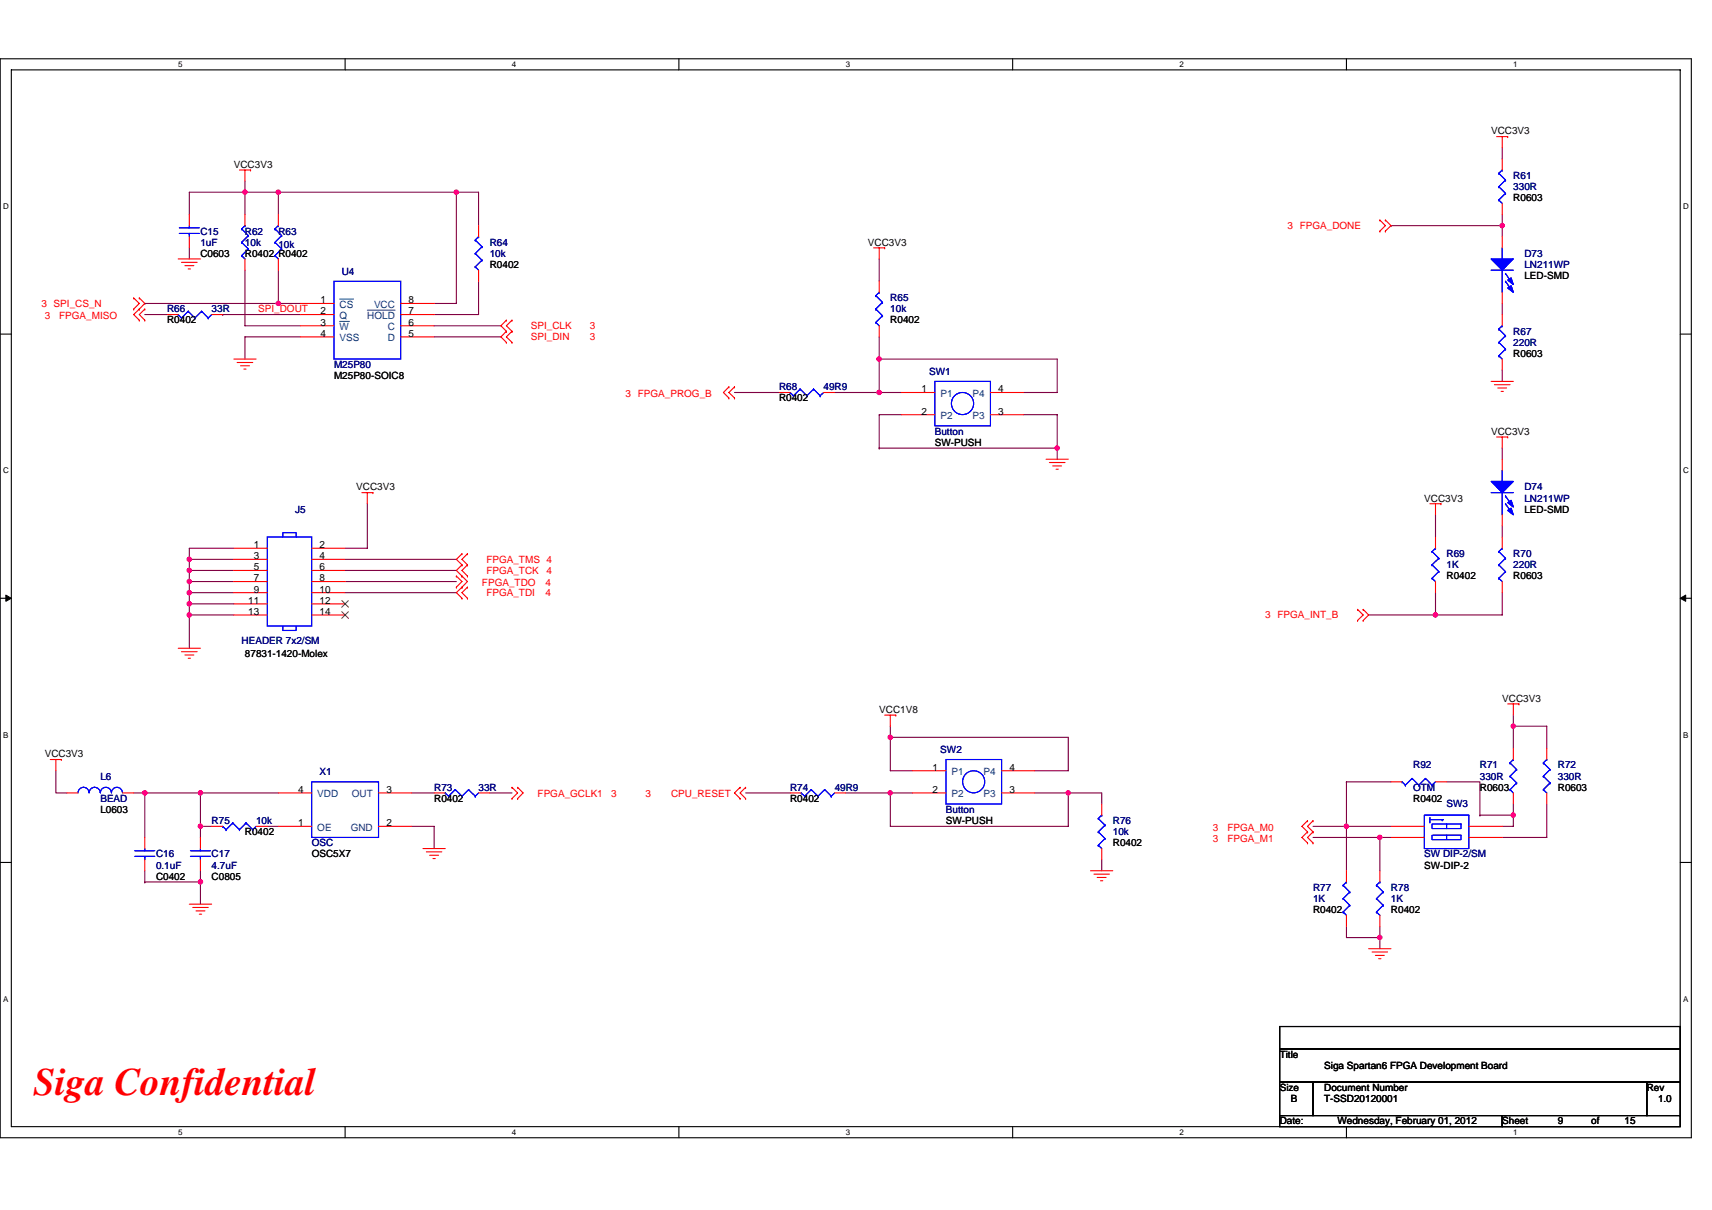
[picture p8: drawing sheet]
<svg xmlns="http://www.w3.org/2000/svg" width="297mm" height="210mm" viewBox="0 0 297 210" stroke-linecap="round" stroke-linejoin="round" font-family="sans-serif">
<path d="M0 10.2h293.5v187.2h-293.5zM2 12.1h289.5v183.4h-289.5z" fill="none" stroke="#000" stroke-width=".19"/>
<g fill="#fff">
<path d="M30.9 10.4h.8v1.6h-.8z"/>
<path d="M30.9 195.7h.8v1.6h-.8z"/>
</g>
<path d="M59.9 10.2v1.9M59.9 195.5v1.9" fill="none" stroke="#000" stroke-width=".19"/>
<g fill="#fff">
<path d="M88.8 10.4h.8v1.6h-.8z"/>
<path d="M88.8 195.7h.8v1.6h-.8z"/>
</g>
<path d="M117.8 10.2v1.9M117.8 195.5v1.9" fill="none" stroke="#000" stroke-width=".19"/>
<g fill="#fff">
<path d="M146.7 10.4h.8v1.6h-.8z"/>
<path d="M146.7 195.7h.8v1.6h-.8z"/>
</g>
<path d="M175.7 10.2v1.9M175.7 195.5v1.9" fill="none" stroke="#000" stroke-width=".19"/>
<g fill="#fff">
<path d="M204.7 10.4h.7v1.6h-.7z"/>
<path d="M204.7 195.7h.7v1.6h-.7z"/>
</g>
<path d="M233.6 10.2v1.9M233.6 195.5v1.9" fill="none" stroke="#000" stroke-width=".19"/>
<g fill="#fff">
<path d="M262.6 10.4h.7v1.6h-.7z"/>
<path d="M262.6 195.7h.7v1.6h-.7z"/>
<path d="M.5 35.1h1v1.5h-1z"/>
<path d="M292 35.1h1v1.5h-1z"/>
<path d="M.5 80.9h1v1.5h-1z"/>
<path d="M292 80.9h1v1.5h-1z"/>
</g>
<path d="M0 58h2M291.5 58h2" fill="none" stroke="#000" stroke-width=".19"/>
<g fill="#fff">
<path d="M.5 126.7h.9v1.6h-.9z"/>
<path d="M292 126.7h.9v1.6h-.9z"/>
</g>
<path d="M0 103.8h2M291.5 103.8h2" fill="none" stroke="#000" stroke-width=".19"/>
<path d="M1 103.3l1 .5-1 .6zM291.5 103.8l1-.5v1.1z" fill="#000" stroke="#000" stroke-width=".17"/>
<g fill="#fff">
<path d="M.5 172.6h.9v1.5h-.9z"/>
<path d="M292 172.6h.9v1.5h-.9z"/>
</g>
<path d="M0 149.7h2M291.5 149.7h2M222 178.1h69.5v3.9h-69.5zM222 182h69.5v5.8h-69.5zM222 187.8h5.8v5.8h-5.8zM222 193.6h38.6v1.9h-38.6zM227.8 187.8h57.9v5.8h-57.9zM260.6 193.6h30.9v1.9h-30.9zM285.7 187.8h5.8v5.8h-5.8z" fill="none" stroke="#000" stroke-width=".19"/>
<g fill="none" stroke="#800040" stroke-width=".19">
<path d="M42.5 33.4h.1M42.5 33.4h5.8M42.5 33.4h-9.7v3.8M42.5 31.4v2M42.5 33.4v3.8M48.3 33.4v3.8M48.3 33.4h.1M48.3 33.4h30.9M79.2 33.4h3.8v5.8M79.2 33.4v19.3h-3.9M241.3 39.2h.1M241.3 39.2h19.3"/>
<path d="M260.6 37.2v2M260.6 25.6v2M260.6 39.2v1.9M25.1 54.6h3.9M25.1 52.7h.1M25.1 52.7h23.2M32.8 43v1.9M38.6 54.6h.1M38.6 54.6h13.6M42.5 46.9v9.6h9.7M48.3 46.9v5.8M48.3 52.7h3.9"/>
<path d="M52.2 58.5h-9.7v3.8M75.3 56.5h11.6M75.3 58.5h11.6M83 48.8v5.8h-7.7M152.5 58.5v3.8M152.5 44.9v3.9M260.6 52.7v1.9M127.4 68.1h7.8M144.8 68.1h7.7M152.5 62.3h.1M152.5 68.1h3.9M152.5 77.8h.1"/>
<path d="M152.5 62.3h30.9v5.8h-5.8M152.5 62.3v5.8M152.5 77.8h30.9M156.4 72h-3.9v5.8M177.6 72h5.8v5.8M183.4 77.8v1.9M260.6 77.8v1.9M260.6 64.2v2M32.8 97.1v1.9M32.8 99h7.8M32.8 99h.1M32.8 97.1h.1"/>
<path d="M32.8 99v13.5M32.8 97.1h7.8M40.6 95.1h-7.8v2M59.9 99h19.3M59.9 97.1h19.3M63.7 87.4v7.7h-3.8M249.1 89.3v3.9M260.6 91.3v1.9M32.8 106.7h7.8M32.8 106.7h.1M32.8 104.8h7.8M32.8 102.8h7.8"/>
<path d="M32.8 102.8h.1M32.8 100.9h7.8M32.8 100.9h.1M32.8 104.8h.1M59.9 100.9h19.3M59.9 102.8h19.3M237.5 106.7h11.6M249.1 106.7h.1M249.1 102.8v3.9M260.6 102.8v3.9h-11.5M9.7 133.8v3.8h1.9M23.2 137.6h1.9"/>
<path d="M25.1 137.6h9.7M25.1 137.6h.1M25.1 137.6v7.7M34.8 137.6h.1M34.8 137.6v5.8h1.9M34.8 137.6h13.5M71.5 137.6h3.8M85 137.6h3.8M129.4 137.6h7.7M146.7 137.6h7.8M154.5 128v5.8h3.8M154.5 128h.1"/>
<path d="M154.5 128h30.9v5.8h-5.8M154.5 137.6h.1M154.5 137.6v5.8h30.9v-5.8M154.5 126v2M154.5 137.6h3.8M179.6 137.6h5.8M185.4 137.6h5.8v1.9M185.4 137.6h.1M233.6 135.7v7.7M233.6 135.7h.1M233.6 135.7h7.7M251 135.7h5.8v5.8"/>
<path d="M262.6 126h.1M262.6 126h5.8v3.9M262.6 124.1v1.9M262.6 139.5v2M262.6 126v3.9M268.4 139.5v5.8h-7.8M25.1 153.1h.1M25.1 151.1v2M25.1 153.1h9.7M34.8 143.4v1.9M34.8 151.1v2M34.8 153.1v3.8"/>
<path d="M46.4 143.4h1.9M71.5 143.4h3.8v3.9M191.2 149.2v1.9M227.8 145.3h11.6v5.8M227.8 143.4h5.8M233.6 143.4h.1M233.6 143.4v7.7M233.6 143.4h7.7M239.4 145.3h.1M239.4 145.3h1.9M256.8 141.5h.1M256.8 141.5h5.8"/>
<path d="M262.6 141.5v1.9h-2M233.6 160.8v1.9h5.8M239.4 162.7h.1M239.4 160.8v1.9M239.4 162.7v1.9"/>
</g>
<g fill="#f0f" stroke="#f0f" stroke-width=".19">
<circle cx="79.2" cy="33.3" r=".38"/>
<circle cx="48.3" cy="33.3" r=".38"/>
<circle cx="42.5" cy="33.3" r=".38"/>
<circle cx="48.3" cy="52.6" r=".38"/>
<circle cx="233.6" cy="143.4" r=".38"/>
<circle cx="239.4" cy="145.3" r=".38"/>
<circle cx="239.4" cy="162.7" r=".38"/>
<circle cx="262.6" cy="126" r=".38"/>
<circle cx="249" cy="106.7" r=".38"/>
<circle cx="152.5" cy="68.1" r=".38"/>
<circle cx="183.4" cy="77.8" r=".38"/>
<circle cx="152.5" cy="62.3" r=".38"/>
<circle cx="154.5" cy="127.9" r=".38"/>
<circle cx="154.5" cy="137.6" r=".38"/>
<circle cx="185.3" cy="137.6" r=".38"/>
<circle cx="260.6" cy="39.1" r=".38"/>
<circle cx="32.8" cy="106.7" r=".38"/>
<circle cx="32.8" cy="102.8" r=".38"/>
<circle cx="32.8" cy="100.9" r=".38"/>
<circle cx="32.8" cy="99" r=".38"/>
<circle cx="32.8" cy="97.1" r=".38"/>
<circle cx="32.8" cy="104.8" r=".38"/>
<circle cx="34.8" cy="137.6" r=".38"/>
<circle cx="34.8" cy="143.4" r=".38"/>
<circle cx="25.1" cy="137.6" r=".38"/>
<circle cx="34.8" cy="153" r=".38"/>
<circle cx="262.6" cy="141.5" r=".38"/>
</g>
<g fill="none" stroke="#f00" stroke-width=".19">
<path d="M32.8 37.2v2M41.5 29.5h2M42.5 29.5v1.9M42.5 37.2v2M43.5 29.5h.1M48.3 37.2v2M83 39.2v1.9M239.4 38.2h.1M239.4 38.2l1 1-1 .9M240.4 38.2h.1M240.4 38.2l.9 1-.9 .9M259.7 23.7h1.9"/>
<path d="M260.6 23.7v1.9M260.6 27.6v1.9M260.6 35.3v1.9M261.6 23.7h.1M23.2 53.6h.1M23.2 51.7h.1M23.2 51.7l1 1-1 .9M24.2 51.7h.1M24.2 53.6h.1M24.2 55.6h.1M24.2 51.7l.9 1-.9 .9M24.2 53.6l-1 1 1 1"/>
<path d="M25.1 53.6h.1M25.1 55.6h.1M25.1 53.6l-.9 1 .9 1M29 54.6h1.9M30.9 44.9h3.9M31.5 45.5h2.7M32.1 46.1h1.5M32.7 46.7h.3M32.8 41.1v1.9M36.7 54.6h1.9M42.5 44.9v2M48.3 44.9v2"/>
<path d="M52.2 52.7h5.8M52.2 54.6h5.8M52.2 56.5h5.8M52.2 58.5h5.8M69.5 52.7h5.8M69.5 54.6h5.8M69.5 56.5h5.8M69.5 58.5h5.8M83 46.9v1.9M87.9 55.6h.1M87.9 57.5h.1M87.9 59.4h.1"/>
<path d="M87.9 55.6l-1 .9 1 1M87.9 57.5l-1 1 1 .9M88.8 57.5h.1M88.8 55.6h.1M88.8 59.4h.1M88.8 55.6l-.9 .9 .9 1M88.8 57.5l-.9 1 .9 .9M151.6 43h1.9M152.5 43v1.9M152.5 48.8v1.9M152.5 56.5v2M153.5 43h.1"/>
<path d="M239.4 40.1h.1M240.4 40.1h.1M260.6 41.1v1.9M260.6 50.7v2M260.6 54.6v1.9M40.6 62.3h3.8M41.1 62.9h2.8M41.7 63.5h1.6M42.3 64.1h.4M126.5 67.1h.1M126.5 69.1h.1M126.5 67.1l-1 1 1 1"/>
<path d="M127.4 67.1h.1M127.4 69.1h.1M127.4 67.1l-.9 1 .9 1M135.2 68.1h1.9M142.9 68.1h1.9M156.4 68.1h5.8M156.4 72h5.8M171.8 68.1h5.8M171.8 72h5.8M181.5 79.7h3.9M258.7 66.2h3.9M259.3 66.8h2.7"/>
<path d="M259.7 75.8h1.9M259.9 67.3h1.5M260.5 67.9h.3M260.6 75.8v2M260.6 62.3v1.9M260.6 79.7v1.9M261.6 75.8h.1M40.6 95.1h5.8M40.6 97.1h5.8M40.6 99h5.8M54.1 95.1h5.8M54.1 97.1h5.8"/>
<path d="M54.1 99h5.8M62.8 85.5h1.9M63.7 85.5v1.9M64.7 85.5h.1M79.2 100h.1M79.2 100l1 .9-1 1M80.2 96.1h.1M80.2 98h.1M80.2 100h.1M80.2 96.1l-1 1 1 .9M80.2 98l-1 1 1.9 1.9-.9 1M81.1 98h.1"/>
<path d="M81.1 96.1h.1M81.1 100h.1M81.1 96.1l-.9 1 .9 .9M81.1 98l-.9 1 .9 1M182.1 80.3h2.7M182.6 80.9h1.6M183.2 81.4h.4M248.1 87.4h1.9M249.1 87.4v1.9M249.1 93.2v1.9M250 87.4h.1M260.6 89.3v2"/>
<path d="M260.6 93.2v1.9M30.9 112.5h3.9M31.5 113.1h2.7M32.1 113.7h1.5M32.7 114.2h.3M40.6 100.9h5.8M40.6 102.8h5.8M40.6 104.8h5.8M40.6 106.7h5.8M54.1 100.9h5.8M54.1 102.8h5.8M54.1 104.8h5.8"/>
<path d="M54.1 106.7h5.8M79.2 101.9h.1M80.2 101.9h.1M80.2 103.8h.1M80.2 101.9l-1 .9 1 1M81.1 103.8h.1M81.1 101.9h.1M81.1 101.9l-.9 .9 .9 1M235.5 107.7h.1M235.5 105.7h.1M235.5 105.7l1 1-1 1M236.5 105.7h.1"/>
<path d="M236.5 107.7h.1M236.5 105.7l1 1-1 1M249.1 100.9v1.9M260.6 100.9v1.9M8.7 131.8h1.9M9.7 131.8v2M10.6 131.8h.1M11.6 137.6h1.9M21.3 137.6h1.9M48.3 137.6h5.8M65.7 137.6h5.8M75.3 137.6h2"/>
<path d="M83 137.6h2M88.8 136.6h.1M88.8 138.6h.1M88.8 136.6l1 1-1 1M89.8 136.6h.1M89.8 138.6h.1M89.8 136.6l1 1-1 1M128.4 136.6h.1M128.4 138.6h.1M128.4 136.6l-1 1 1 1M129.4 136.6h.1M129.4 138.6h.1"/>
<path d="M129.4 136.6l-1 1 1 1M137.1 137.6h1.9M144.8 137.6h1.9M153.5 124.1h1.9M154.5 124.1v1.9M155.4 124.1h.1M158.3 137.6h5.8M158.3 133.8h5.8M173.8 137.6h5.8M173.8 133.8h5.8M191.2 139.5v2M241.3 135.7h2"/>
<path d="M249.1 135.7h1.9M261.6 122.2h1.9M262.6 122.2v1.9M262.6 129.9v1.9M262.6 137.6v1.9M263.5 122.2h.1M268.4 129.9v1.9M268.4 137.6v1.9M25.1 145.3v2M25.1 149.2v1.9M32.8 156.9h3.9M33.4 157.5h2.7"/>
<path d="M34 158.1h1.6M34.6 158.6h.4M34.8 145.3v2M34.8 149.2v1.9M36.7 143.4h1.9M44.4 143.4h2M48.3 143.4h5.8M65.7 143.4h5.8M73.4 147.3h3.9M74 147.8h2.7M74.5 148.4h1.6M75.1 149h.4"/>
<path d="M189.2 151.1h3.9M189.8 151.7h2.7M190.4 152.3h1.5M190.9 152.8h.4M191.2 147.3v1.9M226.9 142.4h.1M226.9 144.4h.1M226.9 146.3h.1M226.9 142.4l-1 1 1 1M226.9 144.4l-1 .9 1 1M227.8 142.4h.1M227.8 144.4h.1"/>
<path d="M227.8 146.3h.1M227.8 142.4l-.9 1 .9 1M227.8 144.4l-.9 .9 .9 1M233.6 151.1v2M233.6 158.8v2M239.4 151.1v2M239.4 158.8v2M241.3 143.4h5.8M241.3 145.3h5.8M254.8 143.4h5.8M254.8 145.3h5.8M237.5 164.6h3.8"/>
<path d="M238.1 165.2h2.6M238.6 165.8h1.6M239.2 166.4h.4"/>
</g>
<g fill="#00f" stroke="#00f" stroke-width=".19">
<path d="M258.7 83.5h3.9l-2 2z" fill-rule="evenodd"/>
<path d="M261.6 87.2l.6-.4 .4 1.2z" fill-rule="evenodd"/>
<path d="M261.6 88.6l.6-.4 .4 1.1z" fill-rule="evenodd"/>
<path d="M258.7 83.5h3.9l-2 2z" fill-rule="evenodd"/>
<path d="M261.6 87.2l.6-.4 .4 1.2z" fill-rule="evenodd"/>
<path d="M261.6 88.6l.6-.4 .4 1.1z" fill-rule="evenodd"/>
<path d="M258.7 44.9h3.9l-2 2z" fill-rule="evenodd"/>
<path d="M261.6 48.6l.6-.4 .4 1.2z" fill-rule="evenodd"/>
<path d="M261.6 50l.6-.4 .4 1.1z" fill-rule="evenodd"/>
<path d="M258.7 44.9h3.9l-2 2z" fill-rule="evenodd"/>
<path d="M261.6 48.6l.6-.4 .4 1.2z" fill-rule="evenodd"/>
<path d="M261.6 50l.6-.4 .4 1.1z" fill-rule="evenodd"/>
</g>
<g fill="none" stroke="#00f" stroke-width=".19">
<path d="M31.1 39.5h3.5M32.8 39.2v.3M41.9 39.7h.1M41.9 39.7l1.2 1.2M42.5 39.2h.1M42.5 39.2l-.6 .5M47.7 39.7h.1M47.7 39.7l1.2 1.2M48.3 39.2h.1M48.3 39.2l-.6 .5M260.1 34.7h.1M260.1 32.4h.1"/>
<path d="M260.1 30.1h.1M260.1 34.7l.5 .6M260.1 32.4l1.1 1.1M260.1 30.1l1.1 1.1M260.6 29.5h.1M260.6 29.5l-.5 .6M261.2 33.5h.1M261.2 31.2h.1M261.2 33.5l-1.1 1.2M261.2 31.2l-1.1 1.2M30.9 54.6h.1M30.9 54.6l.6 .6"/>
<path d="M31.1 40.5h3.5M31.5 55.2h.1M32.7 54h.1M32.7 54l1.1 1.2M32.7 54l-1.2 1.2M32.8 40.5h.1M32.8 40.5v.6M33.8 55.2h.1M35 54h.1M35 54l1.1 1.2M35 54l-1.2 1.2M36.1 55.2h.1"/>
<path d="M36.7 54.6l-.6 .6M41.9 44.4h.1M41.9 42.1h.1M41.9 44.4l.6 .5M41.9 42.1l1.2 1.1M43.1 43.2h.1M43.1 40.9h.1M43.1 43.2l-1.2 1.2M43.1 40.9l-1.2 1.2M47.7 44.4h.1M47.7 42.1h.1M47.7 44.4l.6 .5"/>
<path d="M47.7 42.1l1.2 1.1M48.9 43.2h.1M48.9 40.9h.1M48.9 43.2l-1.2 1.2M48.9 40.9l-1.2 1.2M58 48.8h11.5v13.5h-11.5zM82.5 46.3h.1M82.5 44h.1M82.5 41.7h.1M82.5 46.3l.5 .6M82.5 44l1.1 1.1M82.5 41.7l1.1 1.1"/>
<path d="M83 41.1h.1M83 41.1l-.5 .6M83.6 45.1h.1M83.6 42.8h.1M83.6 45.1l-1.1 1.2M83.6 42.8l-1.1 1.2M152 55.9h.1M152 53.6h.1M152 51.3h.1M152 55.9l.5 .6M152 53.6l1.1 1.2M152 51.3l1.1 1.2"/>
<path d="M152.5 50.7h.1M152.5 50.7l-.5 .6M153.1 54.8h.1M153.1 52.5h.1M153.1 54.8l-1.1 1.1M153.1 52.5l-1.1 1.1M258.7 46.9h3.9M260.1 59.4h.1M260.1 57.1h.1M260.1 59.4l1.1 1.2M260.1 57.1l1.1 1.2M260.6 43v1.9"/>
<path d="M260.6 46.9v3.8M260.6 56.5h.1M260.6 56.5l-.5 .6M261.2 47.5h.1M261.2 48.8h.1M261.2 58.3h.1M261.2 47.5l1.2 1.7M261.2 48.8l1.2 1.7M261.2 58.3l-1.1 1.1M137.1 68.1h.1M137.1 68.1l.6 .6M137.7 68.7h.1"/>
<path d="M138.8 67.5h.1M138.8 67.5l1.2 1.2M138.8 67.5l-1.1 1.2M140 68.7h.1M141.2 67.5h.1M141.2 67.5l1.1 1.2M141.2 67.5l-1.2 1.2M142.3 68.7h.1M142.9 68.1l-.6 .6M162.2 66.2h9.6v7.7h-9.6zM260.1 61.7h.1M260.1 61.7l.5 .6"/>
<path d="M261.2 60.6h.1M261.2 60.6l-1.1 1.1M46.4 93.2h7.7v15.4h-7.7zM49.1 93.2v-.8h2.3v.8M248.5 98h.1M248.5 95.7h.1M248.5 98l1.1 1.2M248.5 95.7l1.1 1.2M249.1 95.1h.1M249.1 95.1l-.6 .6M249.6 99.2h.1M249.6 96.9h.1"/>
<path d="M249.6 99.2l-1.1 1.2M249.6 96.9l-1.1 1.1M258.7 85.5h3.9M260.1 98h.1M260.1 95.7h.1M260.1 98l1.1 1.2M260.1 95.7l1.1 1.2M260.6 81.6v1.9M260.6 85.5v3.8M260.6 95.1h.1M260.6 95.1l-.5 .6M261.2 86.1h.1"/>
<path d="M261.2 87.4h.1M261.2 99.2h.1M261.2 96.9h.1M261.2 86.1l1.2 1.7M261.2 87.4l1.2 1.8M261.2 99.2l-1.1 1.2M261.2 96.9l-1.1 1.1M49.1 108.6v.8h2.3v-.8M248.5 100.4h.1M248.5 100.4l.6 .5M260.1 100.4h.1M260.1 100.4l.5 .5"/>
<path d="M13.5 137.6a.95 .95 0 0 1 1-1 .95 .95 0 0 1 .9 1M15.5 137.6a.96 .96 0 0 1 .9-1 .96 .96 0 0 1 1 1M17.4 137.6a.95 .95 0 0 1 1-1 .95 .95 0 0 1 .9 1M19.3 137.6a.95 .95 0 0 1 1-1 .95 .95 0 0 1 .9 1M54.1 135.7h11.6v9.6h-11.6zM77.3 137.6h.1M77.3 137.6l.5 .6M77.8 138.2h.1M79 137h.1M79 137l1.2 1.2M79 137l-1.2 1.2M80.2 138.2h.1"/>
<path d="M81.3 137h.1M81.3 137l1.2 1.2M81.3 137l-1.1 1.2M82.5 138.2h.1M83 137.6l-.5 .6M139 137.6h.1M139 137.6l.6 .6M139.6 138.2h.1M140.8 137h.1M140.8 137l1.1 1.2M140.8 137l-1.2 1.2M141.9 138.2h.1"/>
<path d="M143.1 137h.1M143.1 137l1.1 1.2M143.1 137l-1.2 1.2M144.2 138.2h.1M144.8 137.6l-.6 .6M164.1 131.8h9.7v7.7h-9.7zM243.3 135.7h.1M243.3 135.7l.5 .5M243.8 136.2h.1M245 135.1h.1M245 135.1l1.2 1.1M245 135.1l-1.2 1.1"/>
<path d="M246.2 136.2h.1M247.3 135.1h.1M247.3 135.1l1.2 1.1M247.3 135.1l-1.1 1.1M248.5 136.2h.1M249.1 135.7l-.6 .5M262 137h.1M262 134.7h.1M262 132.4h.1M262 137l.6 .6M262 134.7l1.1 1.2M262 132.4l1.1 1.1"/>
<path d="M262.6 131.8h.1M262.6 131.8l-.6 .6M263.1 135.9h.1M263.1 133.5h.1M263.1 135.9l-1.1 1.1M263.1 133.5l-1.1 1.2M267.8 137h.1M267.8 134.7h.1M267.8 132.4h.1M267.8 137l.6 .6M267.8 134.7l1.1 1.2M267.8 132.4l1.1 1.1"/>
<path d="M268.4 131.8h.1M268.4 131.8l-.6 .6M268.9 135.9h.1M268.9 133.5h.1M268.9 135.9l-1.1 1.1M268.9 133.5l-1.1 1.2M23.4 148.6h3.5M23.4 147.6h3.5M25.1 147.3v.3M25.1 148.6h.1M25.1 148.6v.6M33 148.6h3.5"/>
<path d="M33 147.6h3.5M34.8 147.3v.3M34.8 148.6h.1M34.8 148.6v.6M38.6 143.4h.1M38.6 143.4l.6 .6M39.2 144h.1M40.4 142.8h.1M40.4 142.8l1.1 1.2M40.4 142.8l-1.2 1.2M41.5 144h.1M42.7 142.8h.1"/>
<path d="M42.7 142.8l1.2 1.2M42.7 142.8l-1.2 1.2M43.9 144h.1M44.4 143.4l-.5 .6M190.6 146.7h.1M190.6 144.4h.1M190.6 142h.1M190.6 146.7l.6 .6M190.6 144.4l1.1 1.1M190.6 142l1.1 1.2M191.2 141.5h.1M191.2 141.5l-.6 .5"/>
<path d="M191.7 145.5h.1M191.7 143.2h.1M191.7 145.5l-1.1 1.2M191.7 143.2l-1.1 1.2M233 158.3h.1M233 155.9h.1M233 153.6h.1M233 158.3l.6 .5M233 155.9l1.2 1.2M233 153.6l1.2 1.2M233.6 153.1h.1M233.6 153.1l-.6 .5"/>
<path d="M234.2 157.1h.1M234.2 154.8h.1M234.2 157.1l-1.2 1.2M234.2 154.8l-1.2 1.1M238.8 158.3h.1M238.8 155.9h.1M238.8 153.6h.1M238.8 158.3l.6 .5M238.8 155.9l1.2 1.2M238.8 153.6l1.2 1.2M239.4 153.1h.1M239.4 153.1l-.6 .5"/>
<path d="M240 157.1h.1M240 154.8h.1M240 157.1l-1.2 1.2M240 154.8l-1.2 1.1M247.1 141.5h7.7v5.8h-7.7zM248.1 142.2h2.3l-.2 .2M248.1 142.6h.1M248.1 141.9v.7M248.5 143h5v.8h-5zM248.5 144.9h5v.8h-5zM251 143v.8M251 144.9v.8"/>
<circle cx="167" cy="70" r="1.92"/>
<circle cx="168.9" cy="135.7" r="1.92"/>
</g>
<path d="M58.9 51.9h2.4M58.9 55.8h1.7M63.7 53.8h4.9" fill="none" stroke="#004080" stroke-width=".17"/>
<path d="M59.3 104.2l1.2 1.2M59.3 106.2l1.2 1.1M60.4 104.2l-1.1 1.2M60.4 106.2l-1.1 1.1" fill="none" stroke="#804000" stroke-width=".17"/>
<text font-size="6.8" fill="#f00" x="5.8" y="189.9">Siga Confidential</text>
<g font-size="1.7">
<text x="258.7" y="23.3">VCC3V3</text>
<text x="40.6" y="29.1">VCC3V3</text>
<text x="262.6" y="34.9">R0603</text>
<text x="34.8" y="44.6">C0603</text>
<text x="42.5" y="44.6">R0402 R0402</text>
<text x="85" y="46.5">R0402</text>
<text x="150.6" y="42.6">VCC3V3</text>
<text x="55.6" y="52.6">1</text>
<text x="70.9" y="52.6">8</text>
<text x="264.5" y="48.4">LED-SMD</text>
<text x="29" y="56.1">R0402</text>
<text x="55.6" y="56.5">3</text>
<text x="55.6" y="54.6">2</text>
<text x="55.6" y="58.4">4</text>
<text x="70.9" y="58.4">5</text>
<text x="70.9" y="56.5">6</text>
<text x="70.9" y="54.6">7</text>
<text x="154.5" y="56.1">R0402</text>
<text x="58" y="65.8">M25P80-SOIC8</text>
<text x="262.6" y="61.9">R0603</text>
<text x="135.2" y="69.7">R0402</text>
<text x="159.9" y="68.1">1</text>
<text x="159.9" y="71.9">2</text>
<text x="173.2" y="71.9">3</text>
<text x="173.2" y="68.1">4</text>
<text x="162.2" y="77.4">SW-PUSH</text>
<text x="258.7" y="75.4">VCC3V3</text>
<text x="61.8" y="85.1">VCC3V3</text>
<text x="247.1" y="87">VCC3V3</text>
<text x="264.5" y="89">LED-SMD</text>
<text x="44" y="95.1">1</text>
<text x="55.4" y="95.1">2</text>
<text x="44" y="97">3</text>
<text x="44" y="99">5</text>
<text x="44" y="100.9">7</text>
<text x="55.4" y="97">4</text>
<text x="55.4" y="99">6</text>
<text x="55.4" y="100.9">8</text>
<text x="251" y="100.5">R0402</text>
<text x="262.6" y="100.5">R0603</text>
<text x="43.1" y="104.8">11</text>
<text x="43.1" y="106.7">13</text>
<text x="44" y="102.8">9</text>
<text x="55.4" y="102.8">10</text>
<text x="55.4" y="104.8">12</text>
<text x="55.4" y="106.7">14</text>
<text x="42.5" y="114">87831-1420-Molex</text>
<text x="152.5" y="123.7">VCC1V8</text>
<text x="260.6" y="121.8">VCC3V3</text>
<text x="7.8" y="131.4">VCC3V3</text>
<text x="51.7" y="137.6">4</text>
<text x="67" y="137.6">3</text>
<text x="161.8" y="133.7">1</text>
<text x="161.8" y="137.6">2</text>
<text x="175.1" y="137.6">3</text>
<text x="175.1" y="133.7">4</text>
<text x="256.8" y="137.2">R0603</text>
<text x="270.3" y="137.2">R0603</text>
<text x="17.4" y="141.1">L0603</text>
<text x="51.7" y="143.4">1</text>
<text x="67" y="143.4">2</text>
<text x="75.3" y="139.1">R0402</text>
<text x="137.1" y="139.1">R0402</text>
<text x="164.1" y="143">SW-PUSH</text>
<text x="245.2" y="139.1">R0402</text>
<text x="42.5" y="144.9">R0402</text>
<text x="54.1" y="148.8">OSC5X7</text>
<text x="193.1" y="146.9">R0402</text>
<text x="27.1" y="152.7">C0402</text>
<text x="36.7" y="152.7">C0805</text>
<text x="247.1" y="150.7">SW-DIP-2</text>
<text x="227.8" y="158.5">R0402</text>
<text x="241.3" y="158.5">R0402</text>
<text x="222" y="183.6">Title</text>
<text x="229.8" y="185.5">Siga Spartan6 FPGA Development Board</text>
<text x="222" y="189.3">Size</text>
<text x="224" y="191.3">B</text>
<text x="229.8" y="189.3">Document Number</text>
<text x="229.8" y="191.3">T-SSD20120001</text>
<text x="285.7" y="189.3">Rev</text>
<text x="287.7" y="191.3">1.0</text>
<text x="222" y="195.1">Date:</text>
<text x="232.1" y="195.1">Wednesday, February 01, 2012</text>
<text x="260.6" y="195.1">Sheet</text>
<text x="270.3" y="195.1">9</text>
<text x="276.1" y="195.1">of</text>
<text x="281.9" y="195.1">15</text>
</g>
<g font-size="1.7" fill="#000080">
<text x="262.6" y="31.1">R61</text>
<text x="262.6" y="33">330R</text>
<text x="34.8" y="40.7">C15</text>
<text x="42.5" y="40.7">R62</text>
<text x="48.3" y="40.7">R63</text>
<text x="34.8" y="42.6">1uF</text>
<text x="42.5" y="42.6">10k</text>
<text x="48.3" y="43">10k</text>
<text x="59.3" y="47.6">U4</text>
<text x="85" y="42.6">R64</text>
<text x="85" y="44.6">10k</text>
<text x="264.5" y="44.6">D73</text>
<text x="264.5" y="46.5">LN211WP</text>
<text x="154.5" y="52.3">R65</text>
<text x="29" y="54.2">R66</text>
<text x="36.7" y="54.2">33R</text>
<text x="154.5" y="54.2">10k</text>
<text x="262.6" y="58.1">R67</text>
<text x="58" y="63.9">M25P80</text>
<text x="161.2" y="65">SW1</text>
<text x="262.6" y="60">220R</text>
<text x="135.2" y="67.7">R68</text>
<text x="142.9" y="67.7">49R9</text>
<text x="162.2" y="75.4">Button</text>
<text x="51.2" y="89">J5</text>
<text x="264.5" y="85.1">D74</text>
<text x="264.5" y="87">LN211WP</text>
<text x="251" y="96.7">R69</text>
<text x="251" y="98.6">1K</text>
<text x="262.6" y="96.7">R70</text>
<text x="262.6" y="98.6">220R</text>
<text x="41.9" y="111.7">HEADER 7x2/SM</text>
<text x="163.1" y="130.7">SW2</text>
<text x="17.4" y="135.3">L6</text>
<text x="55.4" y="134.5">X1</text>
<text x="75.3" y="137.2">R73</text>
<text x="83" y="137.2">33R</text>
<text x="137.1" y="137.2">R74</text>
<text x="144.8" y="137.2">49R9</text>
<text x="245.2" y="133.3">R92</text>
<text x="245.2" y="137.2">OTM</text>
<text x="256.8" y="133.3">R71</text>
<text x="256.8" y="135.3">330R</text>
<text x="270.3" y="133.3">R72</text>
<text x="270.3" y="135.3">330R</text>
<text x="17.4" y="139.1">BEAD</text>
<text x="36.7" y="143">R75</text>
<text x="44.4" y="143">10k</text>
<text x="164.1" y="141.1">Button</text>
<text x="193.1" y="143">R76</text>
<text x="251" y="140.1">SW3</text>
<text x="27.1" y="148.8">C16</text>
<text x="36.7" y="148.8">C17</text>
<text x="54.1" y="146.9">OSC</text>
<text x="193.1" y="144.9">10k</text>
<text x="247.1" y="148.8">SW DIP-2/SM</text>
<text x="27.1" y="150.7">0.1uF</text>
<text x="36.7" y="150.7">4.7uF</text>
<text x="227.8" y="154.6">R77</text>
<text x="241.3" y="154.6">R78</text>
<text x="227.8" y="156.5">1K</text>
<text x="241.3" y="156.5">1K</text>
</g>
<g font-size="1.7" fill="#f00">
<text x="223.4" y="39.7">3 FPGA_DONE</text>
<text x="7.2" y="53.3">3 SPI_CS_N</text>
<text x="7.8" y="55.4">3</text>
<text x="10.3" y="55.4">FPGA_MISO</text>
<text x="44.8" y="54.2">SPI_DOUT</text>
<text x="92.1" y="57.1">SPI_CLK</text>
<text x="92.1" y="59">SPI_DIN</text>
<text x="102.3" y="57.1">3</text>
<text x="102.3" y="59">3</text>
<text x="108.5" y="68.9">3 FPGA_PROG_B</text>
<text x="83.6" y="101.7">FPGA_TDO</text>
<text x="84.4" y="97.6">FPGA_TMS 4</text>
<text x="84.4" y="99.6">FPGA_TCK</text>
<text x="94.6" y="101.7">4</text>
<text x="94.8" y="99.6">4</text>
<text x="84.4" y="103.4">FPGA_TDI</text>
<text x="94.6" y="103.4">4</text>
<text x="219.5" y="107.3">3 FPGA_INT_B</text>
<text x="93.3" y="138.4">FPGA_GCLK1</text>
<text x="106" y="138.4">3</text>
<text x="112" y="138.4">3</text>
<text x="116.4" y="138.4">CPU_RESET</text>
<text x="210.5" y="144.2">3</text>
<text x="210.5" y="146.1">3</text>
<text x="213" y="144.2">FPGA_M0</text>
<text x="213" y="146.1">FPGA_M1</text>
</g>
<g font-size="1.7" fill="#004080">
<text x="58.9" y="53.4">CS</text>
<text x="64.9" y="53.4">VCC</text>
<text x="58.9" y="55.4">Q</text>
<text x="58.9" y="57.3">W</text>
<text x="58.9" y="59.2">VSS</text>
<text x="63.7" y="55.4">HOLD</text>
<text x="67.3" y="59.2">D</text>
<text x="67.3" y="57.3">C</text>
<text x="163.2" y="68.9">P1</text>
<text x="168.7" y="68.9">P4</text>
<text x="163.2" y="72.7">P2</text>
<text x="168.7" y="72.7">P3</text>
<text x="165.1" y="134.5">P1</text>
<text x="170.7" y="134.5">P4</text>
<text x="55.1" y="138.4">VDD</text>
<text x="61" y="138.4">OUT</text>
<text x="165.1" y="138.4">P2</text>
<text x="170.7" y="138.4">P3</text>
<text x="55.1" y="144.2">OE</text>
<text x="60.9" y="144.2">GND</text>
</g>
<g font-size="1.4">
<text x="30.9" y="11.7">5</text>
<text x="88.8" y="11.7">4</text>
<text x="146.7" y="11.7">3</text>
<text x="204.7" y="11.7">2</text>
<text x="262.6" y="11.7">1</text>
<text x=".5" y="36.3">D</text>
<text x="292" y="36.3">D</text>
<text x=".5" y="82.1">C</text>
<text x="292" y="82.1">C</text>
<text x=".5" y="128">B</text>
<text x="292" y="128">B</text>
<text x=".5" y="173.8">A</text>
<text x="292" y="173.8">A</text>
<text x="30.9" y="197">5</text>
<text x="88.8" y="197">4</text>
<text x="146.7" y="197">3</text>
<text x="204.7" y="197">2</text>
<text x="262.6" y="197">1</text>
</g>
</svg>
